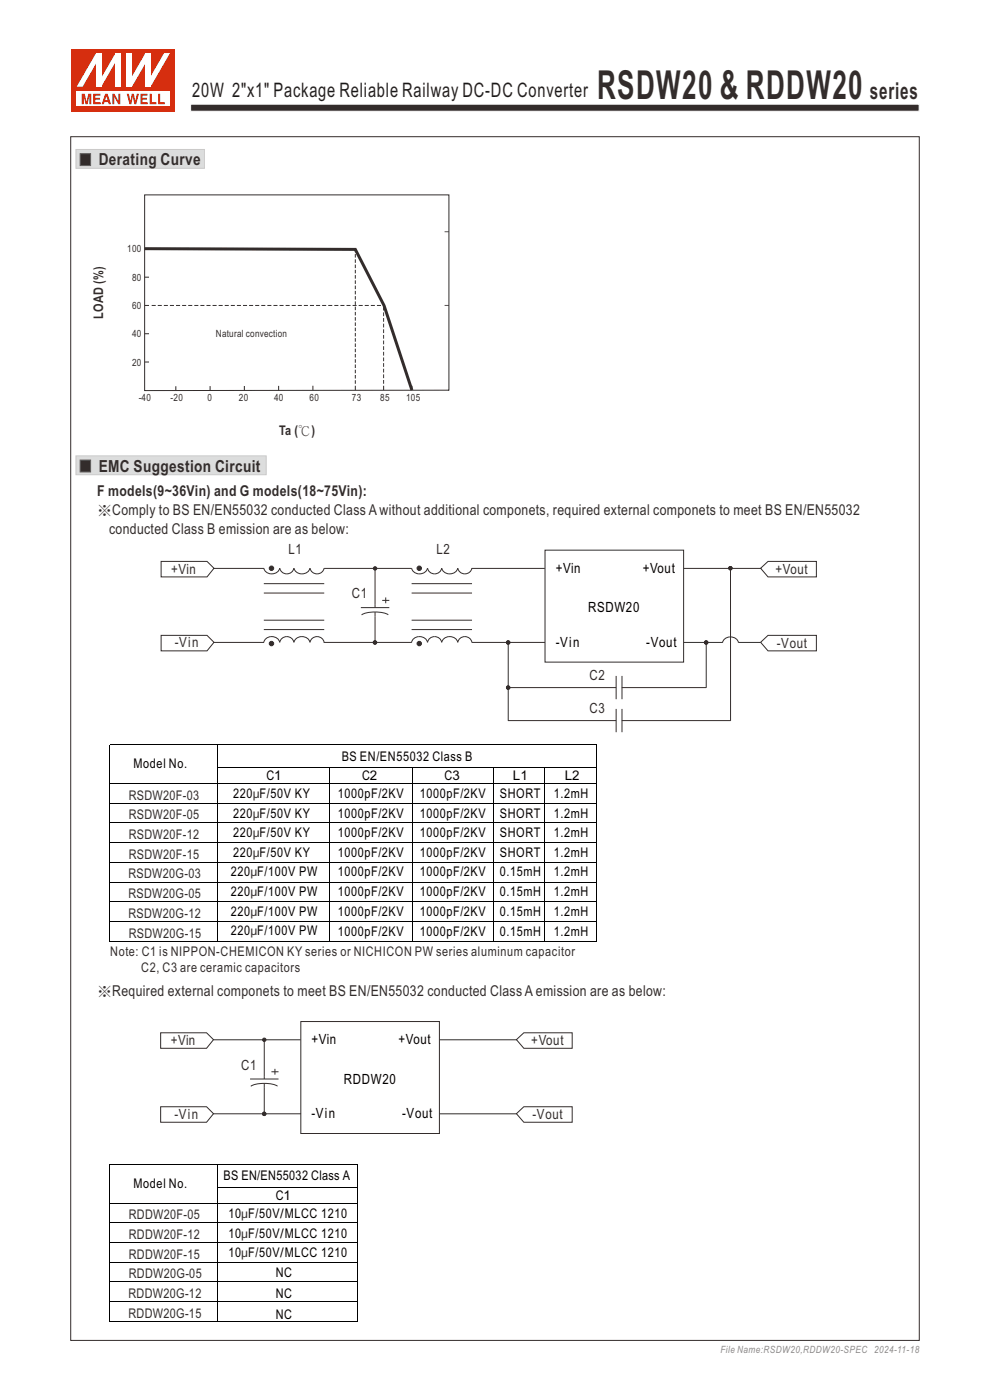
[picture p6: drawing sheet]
<svg xmlns="http://www.w3.org/2000/svg" width="210mm" height="297mm" viewBox="0 0 210 297" stroke-linecap="round" stroke-linejoin="round" font-family="sans-serif">
<path d="M16.1 31.7h27.3v4h-27.3z" fill-rule="evenodd" fill="#dcdddd" stroke="#c9caca" stroke-width=".21"/>
<path d="M17 32.6h2.2v2.5h-2.2z" fill-rule="evenodd" fill="#332c2b" stroke="#5f5d5d" stroke-width=".21"/>
<path d="M40.4 22.1h154.6v1.5h-154.6z" fill-rule="evenodd" fill="#332c2b" stroke="#fefefe" stroke-width=".21"/>
<path d="M15.2 10.4h22v13.2h-22z" fill-rule="evenodd" fill="#d62e0f"/>
<path d="M16.3 19.4h19.8v3.1h-19.8z" fill-rule="evenodd" fill="#fefefe"/>
<g fill="#d62e0f">
<path d="M26.9 19.9h.4l.4 1.6 .3-1.6h.4l.3 1.6 .3-1.6h.5l-.6 2.2h-.4l-.3-1.7-.3 1.7h-.4z" fill-rule="evenodd"/>
<path d="M29.8 19.9h1.5v.4h-1.1v.5h1v.3h-1v.6h1.1v.4h-1.5z" fill-rule="evenodd"/>
<path d="M31.7 19.9h.5v1.8h1v.4h-1.5z" fill-rule="evenodd"/>
<path d="M33.5 19.9h.5v1.8h1v.4h-1.5z" fill-rule="evenodd"/>
<path d="M17.3 19.9h.7l.4 1.7 .3-1.7h.7v2.2h-.4v-1.8l-.4 1.8h-.5l-.4-1.8v1.8h-.4z" fill-rule="evenodd"/>
<path d="M19.8 19.9h1.5v.4h-1.1v.5h1v.3h-1v.6h1.2v.4h-1.6z" fill-rule="evenodd"/>
<path d="M22.6 20.4l.2 .9h-.5zM22.3 19.9l-.7 2.2h.4l.2-.4h.7l.2 .4h.5l-.8-2.2z" fill-rule="evenodd"/>
<path d="M23.8 19.9h.5l.8 1.5v-1.5h.4v2.2h-.4l-.9-1.6v1.6h-.4z" fill-rule="evenodd"/>
</g>
<g fill="#fff">
<path d="M24.5 11.3h1.1v7.1h-1.1z" fill-rule="evenodd"/>
<path d="M24.5 11.3h1.1l-4.1 7.1h-1.1z" fill-rule="evenodd"/>
<path d="M20.4 11.3h1.1v7.1h-1.1z" fill-rule="evenodd"/>
<path d="M20.4 11.3h1.1v.3l-4 6.8h-1.2z" fill-rule="evenodd"/>
<path d="M30.8 11.3h1.1v7.1h-1.1z" fill-rule="evenodd"/>
<path d="M34.8 11.3h1.3l-4.2 7.1h-1v-.3z" fill-rule="evenodd"/>
<path d="M26.9 11.3h1.1v7.1h-1.1z" fill-rule="evenodd"/>
<path d="M30.8 11.3h1.1v.2l-3.9 6.9h-1.1v-.3z" fill-rule="evenodd"/>
</g>
<g fill="none" stroke="#332c2b" stroke-width=".21">
<path d="M30.7 58.8h.9M30.7 52.8h.9M94.3 49.2h.9M30.7 64.8h.9M30.7 70.8h.9M30.7 76.8h.9M94.3 64.8h.9M37.3 81.9v1M44.6 81.9v.9M51.8 81.9v.9M59.1 81.9v.9M66.4 81.8v1"/>
<path d="M75.4 81.8v1M81.4 81.8v1M87.4 81.8v1M95.2 82.8l-64.5 .1v-41.6h64.5v41.6"/>
</g>
<path d="M32.2 64.8h49.1M75.4 81.4v-28.6M81.4 81.4v-16.6" fill="none" stroke="#332c2b" stroke-width=".21" stroke-dasharray=".8 .4" stroke-linecap="butt"/>
<path d="M30.7 52.8l44.7 .1 6.1 11.9 5.9 18" fill="none" stroke="#332c2b" stroke-width=".63" stroke-linecap="butt"/>
<path d="M16.1 96.7h40.4v4h-40.4z" fill-rule="evenodd" fill="#dcdddd" stroke="#c9caca" stroke-width=".21"/>
<path d="M17 97.6h2.2v2.5h-2.2z" fill-rule="evenodd" fill="#332c2b" stroke="#5f5d5d" stroke-width=".21"/>
<g fill="none" stroke="#332c2b" stroke-width=".21">
<path d="M34.2 119.1h9.7l1.5 1.5-1.5 1.8h-9.7zM115.6 116.7h29.4v23.8h-29.4zM34.2 134.8h9.7l1.5 1.5-1.5 1.8h-9.7zM45.4 120.6h10.6M45.4 136.3h10.6M56 120.5a1.77 1.77 0 0 0 1.6 1.2 1.77 1.77 0 0 0 1.7-1.2 1.54 1.54 0 0 0 1.5 1.2 1.54 1.54 0 0 0 1.5-1.2M56 136.3a1.77 1.77 0 0 1 1.6-1.2 1.77 1.77 0 0 1 1.7 1.2 1.54 1.54 0 0 1 1.5-1.2 1.54 1.54 0 0 1 1.5 1.2M56 125.8h12.8M56 133.6h12.8M56 123.8h12.8M56 131.6h12.8M62.4 120.5a1.78 1.78 0 0 0 1.6 1.2 1.78 1.78 0 0 0 1.7-1.2 1.54 1.54 0 0 0 1.5 1.2 1.54 1.54 0 0 0 1.5-1.2"/>
<path d="M62.4 136.3a1.78 1.78 0 0 1 1.6-1.2 1.78 1.78 0 0 1 1.7 1.2 1.54 1.54 0 0 1 1.5-1.2 1.54 1.54 0 0 1 1.5 1.2M68.7 136.3h18.7M68.8 120.6h18.5M76.5 128.9h6.1M79.6 120.6v8.3M79.6 129.9v6.2M81.1 127.4h1.5M81.8 126.7v1.3M82.4 130.4a6.9 6.9 0 0 0-5.7 .1M87.3 120.5a1.77 1.77 0 0 0 1.7 1.2 1.77 1.77 0 0 0 1.7-1.2 1.54 1.54 0 0 0 1.5 1.2 1.54 1.54 0 0 0 1.5-1.2 1.8 1.8 0 0 0 1.7 1.2 1.8 1.8 0 0 0 1.7-1.2 1.54 1.54 0 0 0 1.5 1.2 1.54 1.54 0 0 0 1.5-1.2M87.3 136.3a1.77 1.77 0 0 1 1.7-1.2 1.77 1.77 0 0 1 1.7 1.2 1.54 1.54 0 0 1 1.5-1.2 1.54 1.54 0 0 1 1.5 1.2 1.8 1.8 0 0 1 1.7-1.2 1.8 1.8 0 0 1 1.7 1.2 1.54 1.54 0 0 1 1.5-1.2 1.54 1.54 0 0 1 1.5 1.2M87.3 125.8h12.8"/>
<path d="M87.3 133.6h12.8M87.3 123.8h12.8M87.3 131.6h12.8M100.1 120.6h15.5M100.1 136.3h15.5M107.8 136.3v16.6M145 136.3h8.3M145 120.6h16.5M149.8 136.3v9.6h-17.9M153.3 136.3a1.78 1.78 0 0 1 1.7-1.2 1.78 1.78 0 0 1 1.6 1.2M155 120.6v32.3M156.6 136.3h4.7"/>
<path d="M161.3 120.6l1.6-1.5h10.3v3.3h-10.3zM161.3 136.3l1.6-1.5h10.3v3.3h-10.3zM107.7 152.9h23M107.8 145.9h22.9M130.7 143.4v4.9M130.7 150.4v4.9M131.9 152.9h23.1M131.9 143.4v4.9M131.9 150.4v4.9M34.1 219.1h9.7l1.5 1.5-1.5 1.8h-9.7zM63.8 216.7h29.4v23.8h-29.4zM34.1 234.8h9.7l1.5 1.5-1.5 1.8h-9.7z"/>
<path d="M45.2 236.3h18.7M45.3 220.6h18.5M53 228.9h6.1M56.1 220.6v8.3M56.1 229.9v6.2M57.6 227.4h1.5M58.3 226.7v1.3M58.9 230.4a6.9 6.9 0 0 0-5.7 .1M93.2 220.6h16.5M93.2 236.3h16.4M109.5 220.6l1.6-1.5h10.3v3.3h-10.3zM109.5 236.3l1.6-1.5h10.3v3.3h-10.3z"/>
</g>
<g fill="#332c2b" stroke="#332c2b" stroke-width=".21">
<circle cx="107.8" cy="136.3" r=".36"/>
<circle cx="107.8" cy="145.9" r=".36"/>
<circle cx="149.8" cy="136.3" r=".36"/>
<circle cx="154.9" cy="120.5" r=".36"/>
<circle cx="79.5" cy="136.3" r=".36"/>
<circle cx="56" cy="236.3" r=".36"/>
<circle cx="79.6" cy="120.6" r=".36"/>
<circle cx="56.1" cy="220.6" r=".36"/>
<circle cx="57.6" cy="136.5" r=".47"/>
<circle cx="88.9" cy="136.5" r=".47"/>
<circle cx="57.6" cy="120.6" r=".47"/>
<circle cx="88.9" cy="120.6" r=".47"/>
</g>
<g fill="none" stroke="#000" stroke-width=".21">
<path d="M23.3 158.1v4.7M23.4 158h22.7M46.2 158.1v4.7M46.3 158h80.4M126.6 158.1v4.7M23.3 162.9v3.3M23.3 166.3v4.1M23.3 170.5v4M23.3 174.7v4M23.3 178.9v4M23.4 166.2h103.1M23.4 170.4h103.1"/>
<path d="M23.4 174.6h22.7M23.4 178.8h22.7M46.2 162.9v3.3M46.2 166.3v4.1M46.2 170.5v4M46.2 174.7v4M46.2 178.9v4M46.3 162.8h80.3M46.3 174.6h80.2M46.3 178.8h80.2M69.8 162.9v7.5M69.8 170.5v4"/>
<path d="M69.8 174.7v4M69.8 178.9v4M87.6 162.9v3.3M87.6 166.3v4.1M87.6 170.5v4M87.6 174.7v4M87.6 178.9v4M104.6 162.9v3.3M104.6 166.3v4.1M104.6 170.5v4M104.6 174.7v4M104.6 178.9v4"/>
<path d="M115.6 162.9v3.3M115.6 166.3v4.1M115.6 170.5v4M115.6 174.7v4M115.6 178.9v4M126.6 162.9v3.3M126.6 166.3v4.1M126.6 170.5v4M126.6 174.7v4M126.6 178.9v4M23.3 183v4.1M23.3 187.2v4"/>
<path d="M23.3 191.4v4M23.3 195.6v4M23.4 182.9h103.1M23.4 187.1h103.1M23.4 191.3h22.7M23.4 195.5h103.1M23.4 199.6h103.2M46.2 183v4.1M46.2 187.2v4M46.2 191.4v4M46.2 195.6v4M46.3 191.3h80.2"/>
<path d="M69.8 183v4.1M69.8 187.2v4M69.8 191.4v4M69.8 195.6v4M87.6 183v4.1M87.6 187.2v4M87.6 191.4v4M87.6 195.6v4M104.6 183v4.1M104.6 187.2v4M104.6 191.4v4M104.6 195.6v4"/>
<path d="M115.6 183v4.1M115.6 187.2v4M115.6 191.4v4M115.6 195.6v4M126.6 183v4.1M126.6 187.2v4M126.6 191.4v4M126.6 195.6v4M23.3 247.1v4.7M23.3 251.9v3.3M23.3 255.3v4.1M23.3 259.5v4"/>
<path d="M23.4 247h52.5M23.4 259.4h52.4M23.4 255.2h52.4M46.2 247.1v4.7M46.2 251.9v3.3M46.2 255.3v4.1M46.2 259.5v4M46.2 251.8h29.6M75.8 247v12.4M75.8 259.5v4M23.3 263.7v4M23.3 267.9v4"/>
<path d="M23.3 272v4.1M23.3 276.2v4M23.4 263.6h22.7M23.4 267.8h22.7M23.4 271.9h52.5M23.4 276.1h52.5M46.2 263.7v4M46.2 267.9v4M46.2 272v4.1M46.2 276.2v4M46.3 263.6h29.5M46.3 267.8h29.5"/>
<path d="M75.8 263.7v4M75.8 267.9v4M75.8 272v4.1M75.8 276.2v4M23.4 280.3h22.7M46.3 280.3h29.6"/>
</g>
<g fill="#000">
<path d="M23.3 162.8l.1 .1zM23.3 166.2l.1 .1zM23.3 170.4l.1 .1zM23.3 174.5l.1 .2zM23.3 178.7l.1 .2zM46.1 162.8l.2 .1zM46.1 166.2l.2 .1zM46.1 170.4l.2 .1zM46.1 174.5l.2 .2zM46.1 178.7l.2 .2zM69.8 166.2l.1 .1zM69.8 170.4l.1 .1z"/>
<path d="M69.8 174.5l.1 .2zM69.8 178.7l.1 .2zM87.5 162.8l.2 .1zM87.5 166.2l.2 .1zM87.5 170.4l.2 .1zM87.5 174.5l.2 .2zM87.5 178.7l.2 .2zM104.5 162.8l.2 .1zM104.5 166.2l.2 .1zM104.5 170.4l.2 .1zM104.5 174.5l.2 .2zM104.5 178.7l.2 .2z"/>
<path d="M115.5 162.8l.2 .1zM115.5 166.2l.2 .1zM115.5 170.4l.2 .1zM115.5 174.5l.2 .2zM115.5 178.7l.2 .2zM126.5 162.8l.2 .1zM126.5 166.2l.2 .1zM126.5 170.4l.2 .1zM126.5 174.5l.2 .2zM126.5 178.7l.2 .2zM23.3 182.9l.1 .1zM23.3 187.1l.1 .1z"/>
<path d="M23.3 191.2l.1 .2zM23.3 195.4l.1 .2zM23.3 199.6l.1 .1zM46.1 182.9l.2 .1zM46.1 187.1l.2 .1zM46.1 191.2l.2 .2zM46.1 195.4l.2 .2zM46.1 199.6l.2 .1zM69.8 182.9l.1 .1zM69.8 187.1l.1 .1zM69.8 191.2l.1 .2zM69.8 195.4l.1 .2z"/>
<path d="M69.8 199.6l.1 .1zM87.5 182.9l.2 .1zM87.5 187.1l.2 .1zM87.5 191.2l.2 .2zM87.5 195.4l.2 .2zM87.5 199.6l.2 .1zM104.5 182.9l.2 .1zM104.5 187.1l.2 .1zM104.5 191.2l.2 .2zM104.5 195.4l.2 .2zM104.5 199.6l.2 .1zM115.5 182.9l.2 .1z"/>
<path d="M115.5 187.1l.2 .1zM115.5 191.2l.2 .2zM115.5 195.4l.2 .2zM115.5 199.6l.2 .1zM126.5 182.9l.2 .1zM126.5 187.1l.2 .1zM126.5 191.2l.2 .2zM126.5 195.4l.2 .2zM126.5 199.6l.2 .1zM23.3 251.8l.1 .1zM23.3 255.2l.1 .1zM23.3 259.4l.1 .1z"/>
<path d="M46.1 251.8l.2 .1zM46.1 255.2l.2 .1zM46.1 259.4l.2 .1zM75.8 255.2l.1 .1zM75.8 259.4l.1 .1zM23.3 263.5l.1 .2zM23.3 267.7l.1 .2zM23.3 271.9l.1 .1zM23.3 276.1l.1 .1zM46.1 263.5l.2 .2zM46.1 267.7l.2 .2zM46.1 271.9l.2 .1z"/>
<path d="M46.1 276.1l.2 .1zM75.8 263.5l.1 .2zM75.8 267.7l.1 .2zM75.8 271.9l.1 .1zM75.8 276.1l.1 .1zM23.3 280.2l.1 .2zM46.1 280.2l.2 .2zM75.8 280.2l.1 .2z"/>
</g>
<path d="M15 29h180v255.4h-180z" fill="none" stroke="#332c2b" stroke-width=".21"/>
<text font-size="8.5" fill="#332c2b" x="126.7" y="21">RSDW20 &amp; RDDW20</text>
<text font-size="4.9" fill="#332c2b" x="184.5" y="21">series</text>
<text font-size="4.2" fill="#231f20" x="40.8" y="20.6">20W 2&quot;x1&quot; Package Reliable Railway DC-DC Converter</text>
<g font-size="3.5" fill="#332c2b">
<text x="20.9" y="35.1">Derating Curve</text>
<text x="20.9" y="100.1">EMC Suggestion Circuit</text>
</g>
<g font-size="3.2" fill="#332c2b">
<text x="20.6" y="105.2">F models(9~36Vin) and G models(18~75Vin):</text>
<text x="20.6" y="109.2">※Comply to BS EN/EN55032 conducted Class A without additional componets, required external componets to meet BS EN/EN55032</text>
<text x="23.1" y="113.2">conducted Class B emission are as below:</text>
<text x="20.6" y="211.2">※Required external componets to meet BS EN/EN55032 conducted Class A emission are as below:</text>
</g>
<g font-size="3" fill="#332c2b">
<text x="61.2" y="117.6">L1</text>
<text x="92.6" y="117.6">L2</text>
<text x="36.3" y="121.7">+Vin</text>
<text x="164.5" y="121.8">+Vout</text>
<text x="74.6" y="127">C1</text>
<text x="37.1" y="137.4">-Vin</text>
<text x="164.7" y="137.4">-Vout</text>
<text x="125" y="144.3">C2</text>
<text x="125" y="151.3">C3</text>
<text x="36.2" y="221.7">+Vin</text>
<text x="112.7" y="221.8">+Vout</text>
<text x="51.1" y="227">C1</text>
<text x="37" y="237.4">-Vin</text>
<text x="112.9" y="237.4">-Vout</text>
</g>
<g font-size="3">
<text x="117.9" y="121.6">+Vin</text>
<text x="136.3" y="121.6">+Vout</text>
<text x="124.8" y="129.9">RSDW20</text>
<text x="117.9" y="137.3">-Vin</text>
<text x="137.1" y="137.3">-Vout</text>
<text x="66.1" y="221.6">+Vin</text>
<text x="84.5" y="221.6">+Vout</text>
<text x="73" y="229.9">RDDW20</text>
<text x="66.1" y="237.3">-Vin</text>
<text x="85.3" y="237.3">-Vout</text>
</g>
<g font-size="2.8" fill="#332c2b">
<text x="21.8" y="67.6" transform="rotate(-90 21.8 67.6)">LOAD (%)</text>
<text x="59.2" y="92.2">Ta (℃)</text>
<text x="27.3" y="169.6">RSDW20F-03</text>
<text x="27.3" y="173.8">RSDW20F-05</text>
<text x="27.3" y="178">RSDW20F-12</text>
<text x="27.3" y="182.2">RSDW20F-15</text>
<text x="27.2" y="186.4">RSDW20G-03</text>
<text x="27.2" y="190.5">RSDW20G-05</text>
<text x="27.2" y="194.7">RSDW20G-12</text>
<text x="23.4" y="202.8">Note: C1 is NIPPON-CHEMICON KY series or NICHICON PW series aluminum capacitor</text>
<text x="27.3" y="198.9">RSDW20G-15</text>
<text x="30" y="206.3">C2, C3 are ceramic capacitors</text>
<text x="27.3" y="258.6">RDDW20F-05</text>
<text x="27.3" y="262.8">RDDW20F-12</text>
<text x="27.3" y="267">RDDW20F-15</text>
<text x="27.2" y="275.4">RDDW20G-12</text>
<text x="27.3" y="271.2">RDDW20G-05</text>
<text x="27.2" y="279.5">RDDW20G-15</text>
</g>
<g font-size="2.8">
<text x="72.5" y="161.4">BS EN/EN55032 Class B</text>
<text x="28.3" y="163">Model No.</text>
<text x="56.5" y="165.5">C1</text>
<text x="76.8" y="165.5">C2</text>
<text x="94.3" y="165.5">C3</text>
<text x="108.8" y="165.5">L1</text>
<text x="119.8" y="165.5">L2</text>
<text x="49.5" y="169.3">220μF/50V KY</text>
<text x="49.5" y="173.5">220μF/50V KY</text>
<text x="71.7" y="169.3">1000pF/2KV</text>
<text x="71.7" y="173.4">1000pF/2KV</text>
<text x="89" y="169.3">1000pF/2KV</text>
<text x="89" y="173.4">1000pF/2KV</text>
<text x="106" y="169.3">SHORT</text>
<text x="106" y="173.4">SHORT</text>
<text x="117.5" y="169.3">1.2mH</text>
<text x="117.5" y="173.4">1.2mH</text>
<text x="49.5" y="177.7">220μF/50V KY</text>
<text x="71.7" y="177.6">1000pF/2KV</text>
<text x="89" y="177.6">1000pF/2KV</text>
<text x="106" y="177.6">SHORT</text>
<text x="117.5" y="177.6">1.2mH</text>
<text x="49" y="185.9">220μF/100V PW</text>
<text x="49.5" y="181.8">220μF/50V KY</text>
<text x="71.7" y="181.8">1000pF/2KV</text>
<text x="71.7" y="185.9">1000pF/2KV</text>
<text x="89" y="181.8">1000pF/2KV</text>
<text x="89" y="185.9">1000pF/2KV</text>
<text x="106" y="181.8">SHORT</text>
<text x="106" y="185.9">0.15mH</text>
<text x="117.5" y="181.8">1.2mH</text>
<text x="117.5" y="185.9">1.2mH</text>
<text x="49" y="190.1">220μF/100V PW</text>
<text x="71.7" y="190.1">1000pF/2KV</text>
<text x="89" y="190.1">1000pF/2KV</text>
<text x="106" y="190.1">0.15mH</text>
<text x="117.5" y="190.1">1.2mH</text>
<text x="49" y="194.3">220μF/100V PW</text>
<text x="71.7" y="194.3">1000pF/2KV</text>
<text x="89" y="194.3">1000pF/2KV</text>
<text x="106" y="194.3">0.15mH</text>
<text x="117.5" y="194.3">1.2mH</text>
<text x="49" y="198.4">220μF/100V PW</text>
<text x="71.7" y="198.5">1000pF/2KV</text>
<text x="89" y="198.5">1000pF/2KV</text>
<text x="106" y="198.5">0.15mH</text>
<text x="117.5" y="198.5">1.2mH</text>
<text x="28.3" y="252">Model No.</text>
<text x="47.4" y="250.4">BS EN/EN55032 Class A</text>
<text x="58.5" y="254.5">C1</text>
<text x="48.5" y="258.3">10μF/50V/MLCC 1210</text>
<text x="48.5" y="262.5">10μF/50V/MLCC 1210</text>
<text x="48.5" y="266.7">10μF/50V/MLCC 1210</text>
<text x="58.5" y="270.8">NC</text>
<text x="58.5" y="275.3">NC</text>
<text x="58.5" y="279.8">NC</text>
</g>
<g font-size="2.1" fill="#332c2b">
<text x="27" y="53.5">100</text>
<text x="28" y="59.5">80</text>
<text x="28" y="65.5">60</text>
<text x="28" y="71.5">40</text>
<text x="45.8" y="71.4">Natural convection</text>
<text x="28" y="77.5">20</text>
<text x="29.4" y="85.1">-40</text>
<text x="36.2" y="85.1">-20</text>
<text x="44" y="85.1">0</text>
<text x="50.7" y="85.1">20</text>
<text x="58.2" y="85.1">40</text>
<text x="65.7" y="85.1">60</text>
<text x="74.7" y="85.1">73</text>
<text x="80.7" y="85.1">85</text>
<text x="86.2" y="85.1">105</text>
</g>
<text font-size="2.1" fill="#8b8b8c" x="152.8" y="287.1">File Name:RSDW20,RDDW20-SPEC 2024-11-18</text>
</svg>
